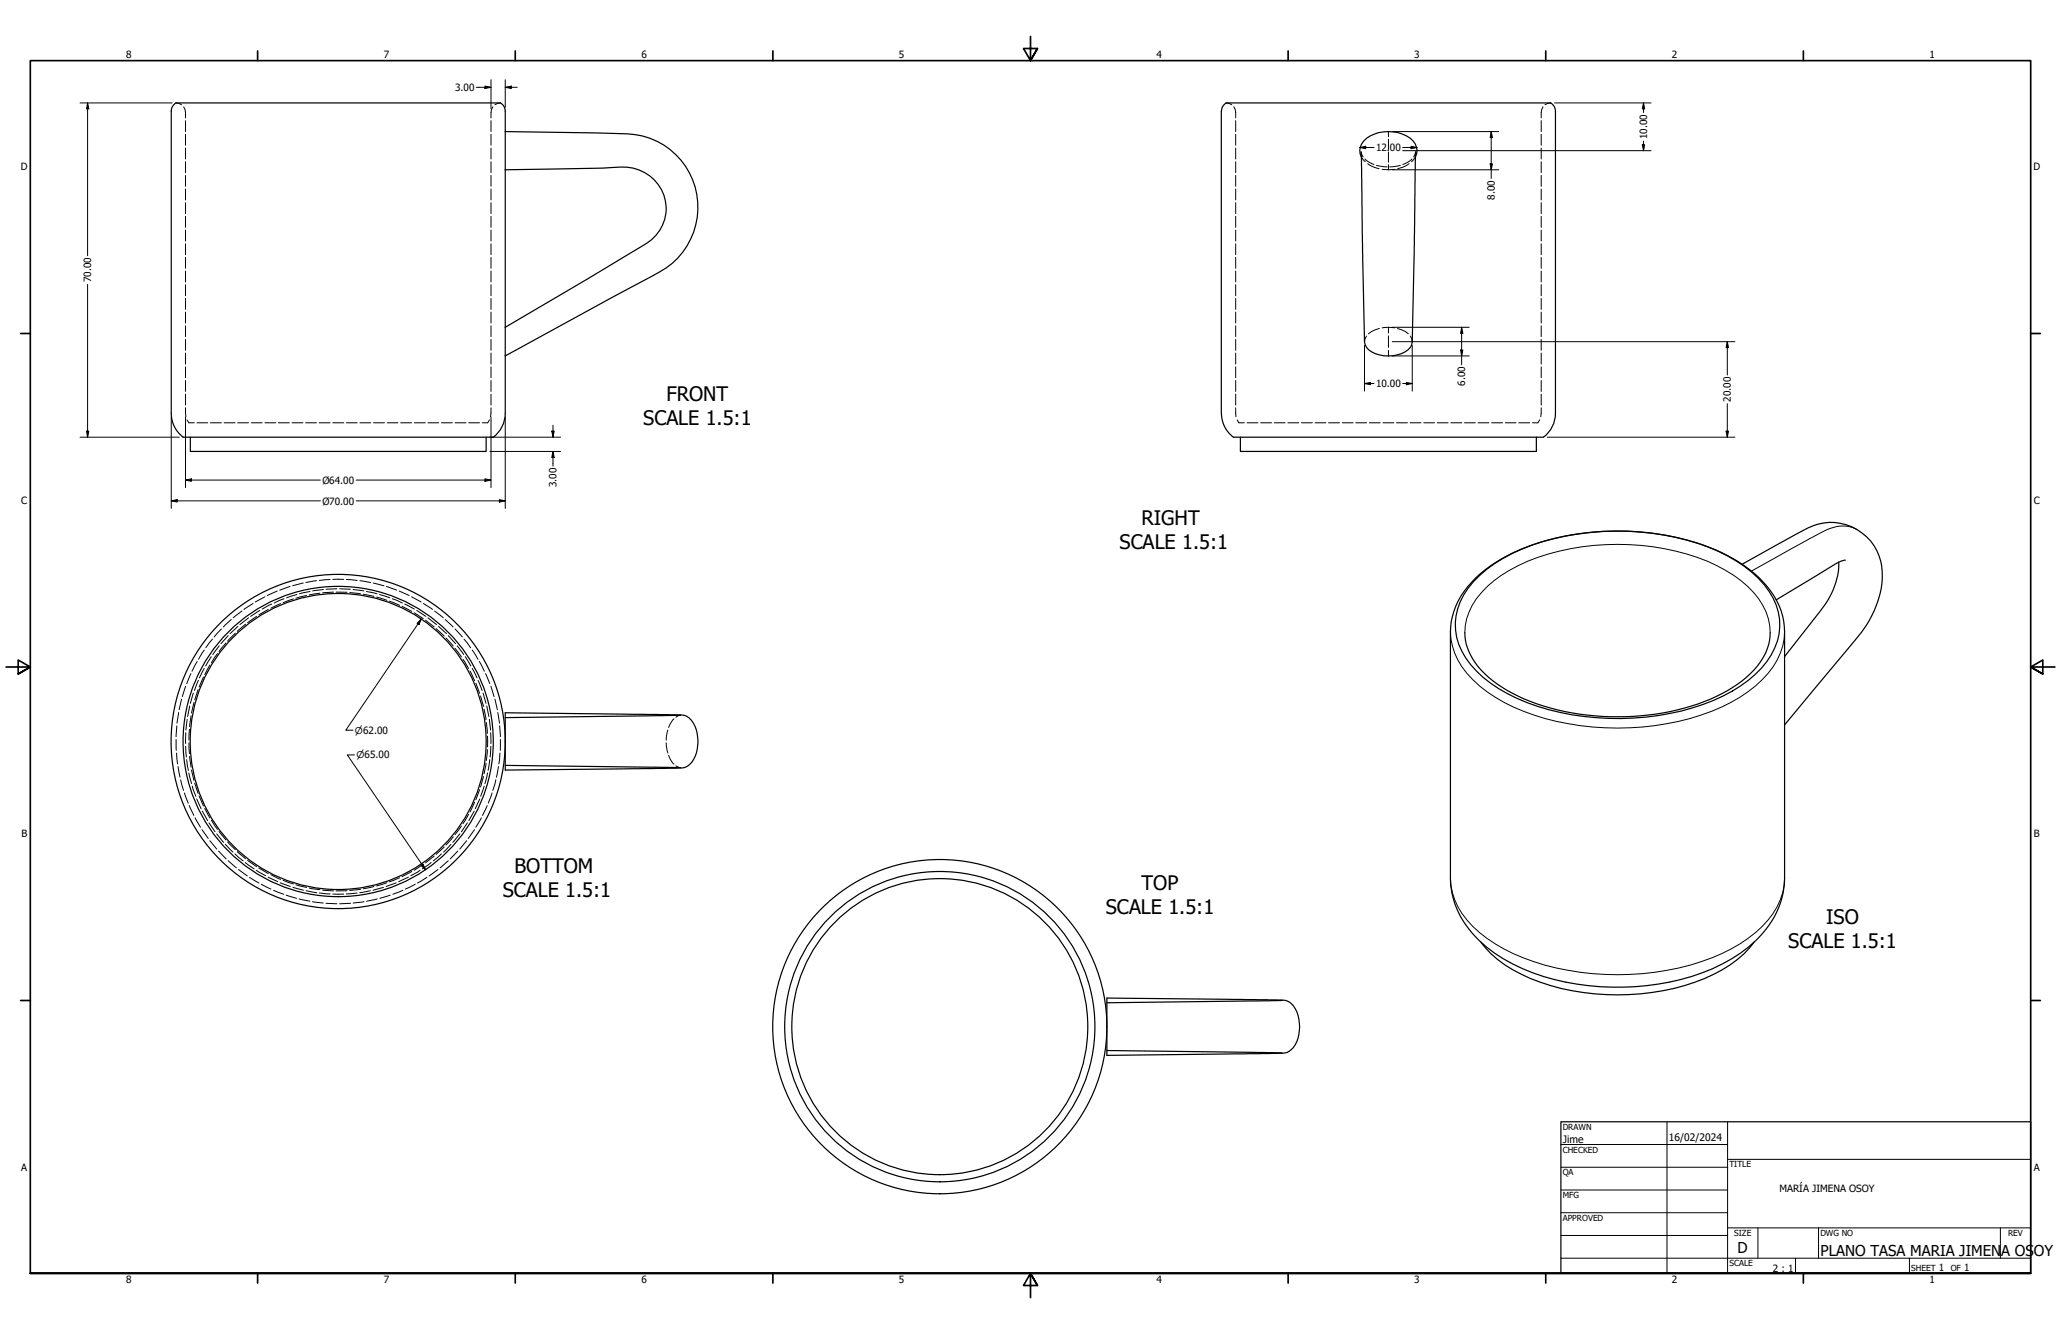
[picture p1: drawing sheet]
<svg xmlns="http://www.w3.org/2000/svg" width="864mm" height="559mm" viewBox="0 0 864 559" stroke-linecap="round" stroke-linejoin="round" font-family="sans-serif">
<!-- layer: Hidden (ANSI) -->
<g fill="none" stroke="#000" stroke-width=".42">
<path d="M73.7 43.1l1.3 .2 1.1 .6M77 44.8l.5 1.1 .2 3.5M77.7 50.5v4.6M77.7 56.3v4.5M205.7 50.5v4.6M205.7 56.3v4.5M206.5 44.8l-.6 1.1-.2 3.5M209.7 43.1l-1.2 .2-1.1 .6M513.8 43.1l2.3 .8M517 44.8l.6 1.1 .2 3.5M517.8 50.5v4.6M517.8 56.3v4.5"/>
<path d="M581.8 55.1v2.2M581.8 58.3v4.3M645.8 50.5v4.6M645.8 56.3v4.5M646.6 44.8l-.6 1.1-.2 3.5M649.8 43.1l-2.4 .8M77.7 62v4.6M77.7 67.8v4.5M77.7 73.5v4.5M77.7 79.2v4.6M205.7 62v4.6M205.7 67.8v4.5"/>
<path d="M205.7 73.5v4.5M205.7 79.2v4.6M517.8 62v4.6M517.8 67.8v4.5M517.8 73.5v4.5M517.8 79.2v4.6M570.4 63.6l.8 2.1M570.4 65.7l1.7 2.1M571.9 66.6l1.3 1.1 2.5 1.2M573.1 68.6l2.6 1.4 2.1 .7M576.8 69.3l4.4 .6M579.2 70.9l2.6 .2"/>
<path d="M581.8 63.6v4.3M581.8 69v2.1M584.4 70.9l-2.6 .2M586.7 69.3l-4.4 .6M590.4 68.6l-2.6 1.4-2.1 .7M591.6 66.6l-2.1 1.6-1.7 .7M593.1 65.7l-1.7 2.1M593.2 63.6l-.9 2.1M645.8 62v4.6M645.8 67.8v4.5M645.8 73.5v4.5M645.8 79.2v4.6"/>
<path d="M77.7 84.9v4.6M77.7 90.6v4.6M77.7 96.4v4.6M205.7 84.9v4.6M205.7 90.6v4.6M205.7 96.4v4.6M517.8 84.9v4.6M517.8 90.6v4.6M517.8 96.4v4.6M645.8 84.9v4.6M645.8 90.6v4.6M645.8 96.4v4.6"/>
<path d="M77.7 102.1v4.6M77.7 107.8v4.6M77.7 113.5v4.6M77.7 119.3v4.6M205.7 102.1v4.6M205.7 107.8v4.6M205.7 113.5v4.6M205.7 119.3v4.6M517.8 102.1v4.6M517.8 107.8v4.6M517.8 113.5v4.6M517.8 119.3v4.6"/>
<path d="M645.8 102.1v4.6M645.8 107.8v4.6M645.8 113.5v4.6M645.8 119.3v4.6M77.7 125v4.6M77.7 130.7v4.6M77.7 136.5v4.5M205.7 125v4.6M205.7 130.7v4.6M205.7 136.5v4.5M517.8 125v4.6M517.8 130.7v4.6"/>
<path d="M517.8 136.5v4.5M578 137.6l-3.3 1.3-1.3 .9M581.8 137.1l-2.6 .3M581.8 137.1l2.5 .3M581.8 137.1v2.4M585.6 137.6l3.3 1.3 1.2 .9M645.8 125v4.6M645.8 130.7v4.6M645.8 136.5v4.5M77.7 142.2v4.5M77.7 147.9v4.6M77.7 153.7v4.5"/>
<path d="M77.7 159.4v4.6M205.7 142.2v4.5M205.7 147.9v4.6M205.7 153.7v4.5M205.7 159.4v4.6M517.8 142.2v4.5M517.8 147.9v4.6M517.8 153.7v4.5M517.8 159.4v4.6M572.6 140.8l-.7 1.2-.1 1.2M581.8 140.7v4.8M581.8 146.7v2.4"/>
<path d="M591 140.8l.8 2.4M645.8 142.2v4.5M645.8 147.9v4.6M645.8 153.7v4.5M645.8 159.4v4.6M77.7 170.8l.2 3.8M77.7 165.1v4.6M78.4 175.9l.7 1.2h2.3M82.5 177.1h4.6M88.2 177.1h4.6M93.9 177.1h4.6M99.6 177.1h4.5"/>
<path d="M105.3 177.1h4.6M111 177.1h4.6M116.6 177.1h4.6M122.4 177.1h4.5M128.1 177.1h4.5M133.7 177.1h4.6M139.4 177.1h4.6M145.2 177.1h4.5M150.8 177.1h4.6M156.5 177.1h4.6M162.2 177.1h4.6M167.9 177.1h4.6"/>
<path d="M173.6 177.1h4.6M179.3 177.1h4.5M185 177.1h4.5M190.7 177.1h4.6M196.4 177.1h4.5M205.1 175.9l-.8 1.2h-2.2M205.7 165.1v4.6M205.7 170.8l-.2 3.8M517.8 170.8l.1 3.8M517.8 165.1v4.6M518.4 175.9l.7 1.2h2.3M522.5 177.1h4.6"/>
<path d="M528.3 177.1h4.5M534 177.1h4.5M539.6 177.1h4.6M545.3 177.1h4.6M551.1 177.1h4.5M556.7 177.1h4.6M562.4 177.1h4.6M568.1 177.1h4.5M573.8 177.1h4.6M579.5 177.1h4.6M585.2 177.1h4.5M590.9 177.1h4.5"/>
<path d="M596.6 177.1h4.5M602.2 177.1h4.6M607.9 177.1h4.6M613.7 177.1h4.5M619.3 177.1h4.6M625 177.1h4.6M630.7 177.1h4.6M636.4 177.1h4.6M645.2 175.9l-.8 1.2h-2.3M645.8 165.1v4.6M645.8 170.8l-.2 3.8M96.9 259.5l-3.3 3.1"/>
<path d="M101.3 256l-3.6 2.8M104.1 258.8l-3.6 2.8M106 252.8l-3.8 2.5M107.5 258.2l-3.7 2.6M108.8 255.7l-3.8 2.5M111 250l-4 2.2M112.4 255.3l-3.9 2.3M113.9 253l-4 2.1M116.1 247.6l-4.1 1.8M117.6 252.9l-4.1 1.9M119 250.8l-4.1 1.8M121.5 245.7l-4.3 1.5"/>
<path d="M122.9 250.9l-4.3 1.6M124.4 249l-4.3 1.4M127.1 244.2l-4.5 1.2M128.5 249.4l-4.5 1.2M129.9 247.8l-4.4 .9M132.7 243.3l-4.6 .7M134 248.5l-4.5 .7M135.5 247l-4.5 .5M138.3 242.8l-4.5 .3M139.4 242.7h4.6M139.8 248l-4.6 .3M140.8 248l4.6 .1"/>
<path d="M141.2 246.6l-4.5 .2M142.3 246.6l4.5 .2M145.2 242.8l4.5 .3M146.6 248.2l4.5 .5M148 247l4.5 .5M150.8 243.3l4.5 .7M152.2 248.9l4.5 .9M153.5 247.8l4.5 .9M156.4 244.2l4.4 1.2M157.8 250.1l4.3 1.4M159.1 249l4.3 1.4M161.9 245.7l4.3 1.5"/>
<path d="M163.2 251.8l4.2 1.8M164.4 250.8l4.2 1.8M167.3 247.6l4.1 1.8M168.5 254l4 2.1M169.6 253l4 2.1M172.5 250l4 2.2M173.5 256.7l3.9 2.4M174.6 255.7l3.8 2.5M177.4 252.8l3.8 2.5M178.3 259.8l3.6 2.8M179.3 258.8l3.6 2.8M182.1 256l3.6 2.8"/>
<path d="M186.6 259.5l3.3 3.1M82.6 277.1l-2.1 4.1M85.6 272.3l-2.4 3.9M85.6 280l-2 4M87.9 278.6l-2.1 4M88.5 275.1l-2.3 3.9M89 267.7l-2.8 3.6M91.1 273.8l-2.5 3.8M91.9 270.5l-2.7 3.7M92.8 263.5l-3.1 3.3M94.7 269.4l-2.9 3.5M95.6 266.3l-3 3.3"/>
<path d="M98.6 265.2l-3.2 3.3M99.7 262.4l-3.3 3M102.9 261.5l-3.5 3M182.8 263.3l3.3 3.1M183.8 262.4l3.3 3M186.9 267.3l3 3.3M187.8 266.3l3.1 3.3M190.6 271.5l2.8 3.7M190.7 263.5l3 3.3M191.6 270.5l2.7 3.7M194 276.2l2.3 3.8M194.4 267.7l2.8 3.6"/>
<path d="M194.9 275.1l2.4 3.9M197.9 272.3l2.4 3.9M197.9 280l2 4M200.9 277.1l2 4.1M74.9 298.4l-.7 4.6M76.1 292.9l-1 4.4M77.8 287.5l-1.4 4.3M79.5 295.7l-.9 4.5M80 282.2l-1.8 4.2M80.1 299.8l-.7 4.6M81 290.3l-1.2 4.3M81.3 294.3l-1 4.4"/>
<path d="M83 288.9l-1.4 4.3M83.1 285l-1.6 4.2M85.3 283.6l-1.9 4.2M196.9 281.1l2 4.1M199.4 286.2l1.6 4.2M200.3 285l1.7 4.2M201.4 291.5l1.2 4.4M202.4 290.3l1.2 4.3M202.8 297.1l.8 4.4M203.5 282.2l1.7 4.2M204 295.7l.9 4.5M205.7 287.5l1.3 4.3"/>
<path d="M207.4 292.9l1 4.4M208.6 298.4l.7 4.6M285.2 299.6l-2 .8M73.8 309.8l.1 4.5M74 315.5l.4 4.5M74.1 304l-.3 4.6M77.8 312.6l.3 4.5M77.9 306.9l-.1 4.6M78.2 318.2l.7 4.5M78.4 301.3l-.5 4.5M79.2 311.1l.2 4.6M79.4 305.5l-.2 4.5"/>
<path d="M79.4 316.9l.7 4.5M203.6 319.7l-.8 4.5M203.8 302.6l.4 4.6M204.2 314l-.4 4.6M204.3 308.4v4.5M205 301.3l.5 4.5M205.2 318.2l-.7 4.5M205.6 306.9l.1 4.6M205.7 312.6l-.3 4.5M209.4 304l.3 4.6M209.5 315.5l-.5 4.5M209.7 309.8l-.1 4.5"/>
<path d="M279.1 311.1l.7 4.3M279.8 305.8l-.7 4.3M280.2 316.4l.6 1.5 1.6 2.2M282.4 301.1l-1.6 2.2-.6 1.4M74.6 321.1l.8 4.5M75.7 326.6l1.2 4.5M77.3 332.2l1.6 4.2M79.1 323.8l1.2 4.4M79.3 337.4l1.9 4.2M80.3 322.5l1 4.5M80.6 329.3l1.4 4.3M81.6 328l1.4 4.4"/>
<path d="M82.4 334.6l1.9 4.2M83.4 333.4l1.9 4.2M84.8 339.8l2.2 3.9M85.8 338.6l2.1 4M198.7 339.8l-2.2 3.9M198.9 336l-2 4.2M201 330.8l-1.6 4.2M201 334.6l-1.9 4.2M202.6 325.3l-1.2 4.4M202.9 329.3l-1.5 4.3M204.2 337.4l-2 4.2M204.3 323.8l-1.1 4.4"/>
<path d="M206.2 332.2l-1.6 4.2M207.8 326.6l-1.3 4.5M208.9 321.1l-.9 4.5M283.2 320.8l2 .8M81.7 342.6l2.3 3.9M84.6 347.5l2.6 3.7M87.6 344.7l2.5 3.7M87.9 352.2l2.9 3.5M88.6 343.6l2.5 3.8M90.8 349.3l2.9 3.6M91.6 356.5l3.1 3.3M91.8 348.3l2.9 3.6"/>
<path d="M94.4 353.7l3.2 3.2M95.4 352.7l3.2 3.2M98.4 357.7l3.5 2.9M99.4 356.7l3.5 3M181.9 358.6l-3.6 2.8M185 357.7l-3.5 2.9M186.1 354.8l-3.3 3.1M189 353.7l-3.1 3.2M189.9 350.5l-3 3.4M191.8 356.5l-3.1 3.3M192.7 349.3l-3 3.6M193.4 346l-2.8 3.6"/>
<path d="M195.5 352.2l-2.8 3.5M195.8 344.7l-2.4 3.7M196.3 341.1l-2.3 4M198.8 347.5l-2.6 3.7M201.7 342.6l-2.3 3.9M95.6 360.6l3.5 2.9M99.9 364.2l3.7 2.7M102.7 361.3l3.8 2.7M103.8 360.4l3.7 2.6M104.6 367.5l3.9 2.4M107.4 364.6l3.9 2.2M108.5 363.6l3.9 2.4"/>
<path d="M109.5 370.4l4 2M112.3 367.4l4.1 1.9M113.5 366.4l4.1 2M114.6 372.9l4.3 1.7M117.4 369.8l4.3 1.5M118.6 368.7l4.3 1.6M119.9 375l4.4 1.3M122.7 371.7l4.4 1.2M124 370.6l4.5 1.1M125.3 376.6l4.6 .9M128.3 373.1l4.4 .9M129.5 372l4.5 .7"/>
<path d="M130.9 377.7l4.5 .6M133.8 374.1l4.5 .4M135.2 372.9l4.6 .3M136.6 378.4l4.6 .2M139.4 374.5h4.6M145.4 373.1l-4.6 .1M146.9 378.4l-4.6 .2M149.6 374.1l-4.5 .4M151.1 372.5l-4.5 .5M152.5 377.7l-4.5 .6M155.2 373.1l-4.5 .9M156.7 371.3l-4.5 1"/>
<path d="M158.1 376.6l-4.5 .9M160.7 371.7l-4.4 1.2M162.1 369.8l-4.3 1.3M163.5 375l-4.3 1.3M166 369.8l-4.2 1.5M167.4 367.7l-4.2 1.7M168.8 372.9l-4.2 1.7M171.1 367.4l-4 1.9M172.5 365.1l-4 2.1M174 370.4l-4.1 2M176 364.6l-3.9 2.2M177.4 362.1l-3.9 2.5"/>
<path d="M178.9 367.5l-4 2.4M180.7 361.3l-3.7 2.7M183.5 364.2l-3.7 2.7M187.8 360.6l-3.4 2.9"/>
</g>
<!-- layer: Visible (ANSI) -->
<g fill="none" stroke="#000" stroke-width=".51">
<path d="M211.7 55.1a940.1 940.1 0 0 1 54.4 1.3 30.8 30.8 0 0 1 25.9 25 30.8 30.8 0 0 1-15.6 32.5l-64.7 35.2M511.7 46.6v126.5M511.8 46.6l.7-2.3 1.3-1.2h136l.5 .4 1.1 1.4 .4 1.7v126.5M211.7 71.1l40.8-.7a35.2 35.2 0 0 1 15.2 .8 17.3 17.3 0 0 1 11.4 15.7 17.3 17.3 0 0 1-10.3 16.4l-57.1 33.8M570.4 63.6l1.4 79.6a6.9 6.9 0 0 0 6.2 5.5 13.3 13.3 0 0 0 13-3.2l.8-2.3 1.4-79.6M570.4 65.7a6.4 6.4 0 0 1 3.7-8.7 16 16 0 0 1 18 2.1 6 6 0 0 1 1 6.6M71.8 173.1v-126.5l.1-1.2 .9-1.5 .9-.8h136l1.6 1.8 .4 1.7v126.5M71.8 173.1a12.5 12.5 0 0 0 4.9 10M211.7 173.1a12.5 12.5 0 0 1-5 10M511.8 173.1a12.6 12.6 0 0 0 5 10h130a12.5 12.5 0 0 0 5-10M76.7 183.1h130.1M79.8 183.1v6h123.9v-6"/>
<path d="M519.7 183.1v6h124.1v-6M730 236.3l22-12.2a30 30 0 0 1 14.6-5.3 21.7 21.7 0 0 1 22 25.2 44.7 44.7 0 0 1-11.7 24.7l-29.1 35M770.4 235.5a31.4 31.4 0 0 1-7.8 20.6l-14.8 18.9M773.2 234.6l-1.9 .5-2.5 1.3-24.5 14.9M617.4 243.6a65.8 65.8 0 0 1 33.7-18 110.4 110.4 0 0 1 68.9 5.3 47.3 47.3 0 0 1 23 19.7 24.3 24.3 0 0 1-2.7 26.5 56.2 56.2 0 0 1-26.7 18 110.1 110.1 0 0 1-78.1-2.6 46.3 46.3 0 0 1-22.9-19.6 24.9 24.9 0 0 1 4.8-29.3zM618.4 242.1a73.5 73.5 0 0 1 36.3-17.3 110.6 110.6 0 0 1 66.7 6.7 48.1 48.1 0 0 1 24.1 22.2 27.8 27.8 0 0 1 2.3 10.8v103.4a37.3 37.3 0 0 1-15.2 28.8 82.2 82.2 0 0 1-42.6 16.2 102.1 102.1 0 0 1-56-9 46.7 46.7 0 0 1-23.8-23.7l-1.8-6.1-.6-6.2v-103.4a31.6 31.6 0 0 1 10.6-22.4zM613.8 265a25.6 25.6 0 0 0 10 18.8 73.1 73.1 0 0 0 34.9 14.8 104.9 104.9 0 0 0 60.5-6.9 41.2 41.2 0 0 0 20.9-18.8l1.1-3.2 .5-4.7M211.7 298.6l70.9 .8a7.6 7.6 0 0 1 8 3.7 16 16 0 0 1-.8 16.4 6.1 6.1 0 0 1-5.8 2.3l-72.3 .8zM285.2 299.6l-73.5 1M211.7 320.6l73.5 1M620.5 394.6a50.1 50.1 0 0 0 24.9 16.8 99.7 99.7 0 0 0 72.7-3.3 44.9 44.9 0 0 0 17-13.5M463.8 418.1l70.9 .7a7.6 7.6 0 0 1 8 3.7 16 16 0 0 1-.9 16.4 6.1 6.1 0 0 1-5.7 2.3l-72.3 .9z"/>
<path d="M537.3 419l-73.5 1.1M463.8 440.1l73.5 1"/>
<circle cx="141.7" cy="310.6" r="62"/>
<circle cx="141.7" cy="310.6" r="70"/>
<circle cx="141.7" cy="310.6" r="65"/>
<circle cx="393.8" cy="430" r="65"/>
<circle cx="393.8" cy="430" r="62"/>
<circle cx="393.8" cy="430" r="70"/>
</g>
<!-- layer: Visible Narrow (ANSI) -->
<path d="M778 221.7a14.5 14.5 0 0 0-14.2 1l-29.9 16.5M607.8 264.5a30.3 30.3 0 0 0 12.2 22.8 83.8 83.8 0 0 0 42.2 16.7 109.4 109.4 0 0 0 63.2-9.8 43.3 43.3 0 0 0 20.6-20.6l1-3 .8-6.1M613.8 265a26.5 26.5 0 0 1 9.4-19.3 69.3 69.3 0 0 1 34.8-15.8 101.7 101.7 0 0 1 61.3 7 40.9 40.9 0 0 1 20.7 19.4l1 2.9 .7 5.8M607.8 367.9a30.3 30.3 0 0 0 12.2 22.8 83.8 83.8 0 0 0 42.2 16.6 109.4 109.4 0 0 0 63.2-9.8 42.6 42.6 0 0 0 20.6-20.6l1-3 .8-6" fill="none" stroke="#000" stroke-width=".42"/>
<!-- layer: Border (ANSI) -->
<g fill="none" stroke="#000" stroke-width=".7">
<path d="M431.8 15.2v10.2l-2.9-5.1h5.8l-2.9 5.1 2.9-5.1M107.9 21.3v4.1M215.9 21.3v4.1M323.8 21.3v4.1M539.8 21.3v4.1M647.7 21.3v4.1M755.6 21.3v4.1M8.6 139.7h4.1M850.9 139.7h4.1M2.5 279.4h10.2l-5.1-2.9v5.8l5.1-2.9-5.1 2.9M861.1 279.4h-10.2l5.1-2.9v5.8l-5.1-2.9 5.1 2.9M8.6 419.1h4.1"/>
<path d="M850.9 419.1h4.1M12.7 533.4v-508h838.2v508h-838.2h838.2M107.9 533.4v4.1M215.9 533.4v4.1M323.8 533.4v4.1M434.7 538.5l-2.9-5.1 2.9 5.1h-5.8l2.9-5.1v10.2M539.8 533.4v4.1M647.7 533.4v4.1M755.6 533.4v4.1"/>
</g>
<!-- layer: Title (ANSI) -->
<g fill="none" stroke="#000" stroke-width=".42">
<path d="M654 479.4h69.9M698.5 469.9v63.5M723.9 469.9v63.5M654 488.9h69.9M654 498.5h69.9M723.9 485.6h127M654 508h69.9M654 517.5h69.9M723.9 514.3h127M736.6 514.3v12.7M762 514.3v12.7M838.2 514.3v12.7"/>
<path d="M654 527h196.9M752.3 527v6.4M800.1 527v6.4"/>
</g>
<path d="M654 469.9h196.9v63.5h-196.9z" fill="none" stroke="#000" stroke-width=".51"/>
<!-- layer: Dimension (ANSI) -->
<g fill="none" stroke="#000" stroke-width=".42">
<path d="M199.6 36.6h6.1M203.2 36.1l2.5 .5-2.5 .5zM205.7 33.4v12.1M211.7 36.6l2.5-.5v1zM211.7 36.6h5M211.7 33.4v11.6M33.5 43.1h38.6M36.7 43.1l.5 2.5h-.9zM36.7 43.1v64M583.4 55.1h44.6M624.8 55.1l.5 2.5h-.9zM624.8 55.1v19.6"/>
<path d="M651.4 43.1h40.4M688.7 43.1l.5 2.5h-1.1zM688.7 43.1v4M688.7 59.1v4M569.8 61.8l2.5-.5v1zM569.8 61.8h6M583.4 71.1h44.6M587.8 61.8h6M587.8 63.1h104M591.2 61.3l2.6 .5-2.6 .5zM624.4 68.6h.9l-.5 2.5zM688.1 60.6h1.1l-.5 2.5z"/>
<path d="M36.7 119.1v64M583.4 137.1h32.2M612.5 137.1l.5 2.5h-1zM612.5 137.1v15.7M571.8 144.7v19.1M583.4 149.1h32.2M583.4 143.1h143.5M591.8 144.7v19.1M612 146.6h1l-.5 2.5zM723.8 143.1l.5 2.5h-1zM723.8 143.1v14M71.8 174.7v38.3"/>
<path d="M77.7 174.7v29.6M205.7 174.7v29.6M211.7 174.7v38.3M231.7 178.1v5M571.8 160.7l2.5-.5v1zM571.8 160.7h4M587.8 160.7h4M589.3 160.2l2.5 .5-2.5 .5zM723.8 169.1v14M33.5 183.1h41.6M36.3 180.6h.9l-.5 2.5zM205.3 183.1h29.6"/>
<path d="M205.3 189.1h29.6M231.2 180.6h1l-.5 2.5zM231.7 189.1l.5 2.5h-1zM231.7 189.1v6.2M648.3 183.1h78.6M723.3 180.6h1l-.5 2.5zM71.8 209.8l2.4-.5v1zM71.8 209.8h62.4M77.7 201.1l2.5-.5v1zM77.7 201.1h56.5M149.2 209.8h62.5M149.2 201.1h56.5"/>
<path d="M203.2 200.6l2.5 .5-2.5 .5zM209.2 209.3l2.5 .5-2.5 .5zM176.5 259.3l-.9 2.3-.8-.5zM176.5 259.3l-31.6 46.6h3.1M148.5 316.2h-3l32.8 48.2M176.5 362.6l.8-.6 1 2.4z"/>
</g>
<g fill="#000">
<path d="M203.2 36.1l2.5 .5-2.5 .5zM211.7 36.6l2.5-.5v1zM36.7 43.1l.5 2.5h-.9zM624.8 55.1l.5 2.5h-.9zM688.7 43.1l.5 2.5h-1.1zM569.8 61.8l2.5-.5v1zM591.2 61.3l2.6 .5-2.6 .5zM624.4 68.6h.9l-.5 2.5zM688.1 60.6h1.1l-.5 2.5zM612.5 137.1l.5 2.5h-1zM612 146.6h1l-.5 2.5zM723.8 143.1l.5 2.5h-1z"/>
<path d="M571.8 160.7l2.5-.5v1zM589.3 160.2l2.5 .5-2.5 .5zM36.3 180.6h.9l-.5 2.5zM231.2 180.6h1l-.5 2.5zM231.7 189.1l.5 2.5h-1zM723.3 180.6h1l-.5 2.5zM71.8 209.8l2.4-.5v1zM77.7 201.1l2.5-.5v1zM203.2 200.6l2.5 .5-2.5 .5zM209.2 209.3l2.5 .5-2.5 .5zM176.5 259.3l-.9 2.3-.8-.5zM176.5 362.6l.8-.6 1 2.4z"/>
</g>
<g font-size="8.4">
<text x="279.2" y="168">FRONT</text>
<text x="269.5" y="178">SCALE 1.5:1</text>
<text x="478.3" y="220">RIGHT</text>
<text x="469.1" y="230.1">SCALE 1.5:1</text>
<text x="215.5" y="365.9">BOTTOM</text>
<text x="210.6" y="375.9">SCALE 1.5:1</text>
<text x="478.3" y="372.9">TOP</text>
<text x="463.4" y="383">SCALE 1.5:1</text>
<text x="765.2" y="387">ISO</text>
<text x="749.3" y="397.1">SCALE 1.5:1</text>
</g>
<g font-size="6.3">
<text x="728.1" y="524.9">D</text>
<text x="762.8" y="526.2">PLANO TASA MARIA JIMEN</text>
<text x="838.6" y="526.2">A OS</text>
<text x="852.2" y="526.2">OY</text>
</g>
<g font-size="4.3">
<text x="654.8" y="478.6">Jime</text>
<text x="699.3" y="478">16/02/2024</text>
</g>
<g font-size="4.2">
<text x="52.8" y="24.4">8</text>
<text x="160.8" y="24.4">7</text>
<text x="268.7" y="24.4">6</text>
<text x="376.7" y="24.4">5</text>
<text x="484.6" y="24.4">4</text>
<text x="592.6" y="24.4">3</text>
<text x="700.5" y="24.4">2</text>
<text x="808.5" y="24.4">1</text>
<text x="190.7" y="38.1">3.00</text>
<text x="690.2" y="58.4" transform="rotate(-90 690.2 58.4)">10.00</text>
<text x="576.6" y="63.3">12.00</text>
<text x="8.8" y="71.4">D</text>
<text x="852" y="71.4">D</text>
<text x="626.4" y="83.7" transform="rotate(-90 626.4 83.7)">8.00</text>
<text x="38.2" y="118.3" transform="rotate(-90 38.2 118.3)">70.00</text>
<text x="614" y="161.7" transform="rotate(-90 614 161.7)">6.00</text>
<text x="576.6" y="162.2">10.00</text>
<text x="725.3" y="168.3" transform="rotate(-90 725.3 168.3)">20.00</text>
<text x="135.1" y="202.8">Ø64.00</text>
<text x="233.2" y="204.2" transform="rotate(-90 233.2 204.2)">3.00</text>
<text x="8.9" y="211.1">C</text>
<text x="135.1" y="211.5">Ø70.00</text>
<text x="852.2" y="211.1">C</text>
<text x="9" y="350.8">B</text>
<text x="852.2" y="350.8">B</text>
<text x="8.9" y="490.5">A</text>
<text x="852.2" y="490.5">A</text>
<text x="745.6" y="499.4">MARÍA JIMENA OSOY</text>
<text x="742.9" y="532.6">2 : 1</text>
<text x="812.4" y="532.6">1</text>
<text x="823" y="532.6">1</text>
<text x="52.8" y="537.5">8</text>
<text x="160.8" y="537.5">7</text>
<text x="268.7" y="537.5">6</text>
<text x="376.7" y="537.5">5</text>
<text x="484.6" y="537.5">4</text>
<text x="592.6" y="537.5">3</text>
<text x="700.5" y="537.5">2</text>
<text x="808.5" y="537.5">1</text>
</g>
<g font-size="3.9">
<text x="148.7" y="307.3">⌀62.00</text>
<text x="149.4" y="317.7">⌀65.00</text>
</g>
<g font-size="3.5">
<text x="654.8" y="473.2">DRAWN</text>
<text x="654.8" y="482.8">CHECKED</text>
<text x="724.7" y="488.9">TITLE</text>
<text x="654.8" y="492.3">QA</text>
<text x="654.8" y="501.8">MFG</text>
<text x="654.8" y="511.4">APPROVED</text>
<text x="726.7" y="517.7">SIZE</text>
<text x="762.8" y="517.7">DWG NO</text>
<text x="841.4" y="517.7">REV</text>
<text x="724.7" y="530.4">SCALE</text>
<text x="800.9" y="532.6">SHEET</text>
<text x="817.4" y="532.6">OF</text>
</g>
</svg>
